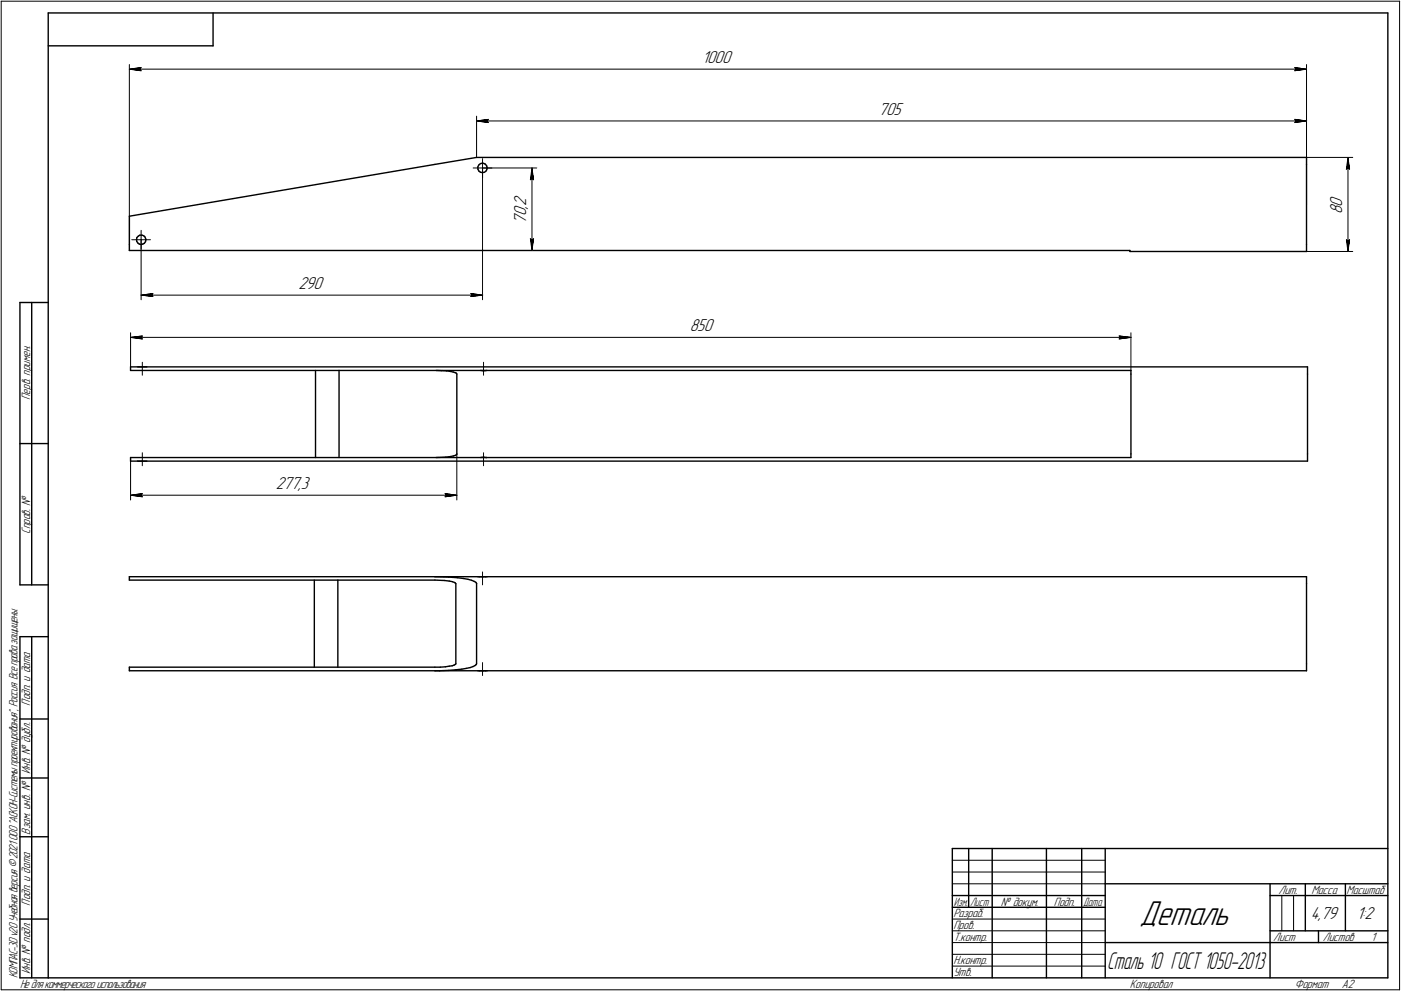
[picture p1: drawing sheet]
<svg xmlns="http://www.w3.org/2000/svg" width="595mm" height="421mm" viewBox="0 0 595 421" stroke-linecap="round" stroke-linejoin="round" font-family="sans-serif">
<g fill="none" stroke="#000" stroke-width=".59">
<path d="M20.5 5.5v410zM20.5 5.5h569zM20.5 19.5h70zM90.5 5.5v14zM589.5 5.5v410zM184.7 69.8l17.7-2.9zM202.4 66.9h352.6zM202.9 71l.1 .9zM203 71.9l.4 .7zM203.3 70.3l-.4 .7zM203.4 72.6l.6 .6zM203.6 69.8l.8-.4z"/>
<path d="M203.6 69.8l-.3 .5zM204 73.2l.8 .1zM204.4 69.4l.7-.1zM204.8 73.3l.9-.1zM205.1 69.3l.8 .3zM205.7 73.2l.6-.4zM205.9 69.6l.3 .2zM206.2 69.8l.6 .7zM206.8 72.1l-.5 .7zM206.8 70.5l.1 .8zM206.9 71.4l-.1 .7zM206.9 71.3h.1"/>
<path d="M555 69.8v34.1zM555 66.9v2.9zM54.9 91.9v12zM54.9 91.9l129.8-22.1zM59.4 99.9h.9zM60.3 99.9l.7 .3zM54.9 103.9v2.5zM54.9 106.4h425.1zM58 101.7l.1 .8zM58.1 102.5l.4 .7zM58.2 100.9l-.2 .8zM58.2 100.9l.6-.6z"/>
<path d="M58.5 103.2l.7 .5zM58.8 100.3l.6-.4zM59.2 103.7l.7 .2zM59.9 103.9l.7-.2zM60.6 103.7l.7-.3zM61 100.2l.6 .6zM61.6 100.8l.3 .7zM61.8 102.7l-.5 .7zM61.9 101.5l.1 .4zM62 101.9l-.2 .8zM480 106.8h75zM480 106.4v.4z"/>
<path d="M555 103.9v2.9zM8.5 128.5v120zM8.5 128.5h12zM13.5 128.5v120zM55.5 155.9h5zM55.5 155.9v1.5zM55.5 157.4h424.9zM58.4 155.9h4zM60.5 155.9h494.9zM134 157.4v37zM144 157.4v37zM185.3 157.4l2.2 .1z"/>
<path d="M187.5 157.5l2.2 .1zM189.7 157.6l1.6 .2zM191.3 157.8l1.2 .3zM192.5 158.1l.9 .2zM193.4 158.3l.5 .3zM193.9 158.6l.2 .3zM194.1 158.9v34zM204.1 157.4l1 .1zM205.1 157.5h.9zM206 157.5l.8-.1zM480.4 158.9v34zM480.4 157.4v1.5z"/>
<path d="M555.4 155.9v3zM555.4 158.9v34zM8.5 188.5h12zM55.5 194.4h424.9zM55.5 194.4v1.5zM55.5 195.9h5zM58.4 195.9h4zM60.5 195.9h494.9zM185.3 194.4l4-.2zM189.3 194.2l2-.2zM191.3 194l1.3-.3zM192.6 193.7l.9-.2z"/>
<path d="M193.5 193.5l.5-.4zM194.1 192.9l-.1 .2zM204.1 194.4l.7-.1zM204.8 194.3h.9zM205.7 194.3l1 .1zM206.7 194.4h.1M480.4 192.9v1.5zM555.4 192.9v3zM8.5 248.5h12zM54.9 245v1.5zM54.9 245h129.8zM54.9 246.5h129.8z"/>
<path d="M133.5 246.5v37zM143.5 246.5v37zM184.7 245h18.9zM184.7 246.5l4.1 .1zM184.7 245l5.9 .2zM188.8 246.6l2 .3zM190.6 245.2l3.6 .2zM190.8 246.9l1.4 .2zM192.2 247.1l.8 .4zM193 247.5l.5 .2zM193.5 247.7l.1 .3zM193.6 248v34z"/>
<path d="M194.2 245.4l2.6 .4zM196.8 245.8l2 .3zM198.8 246.1l1.5 .4zM200.3 246.5l1 .5zM201.3 247l.8 .4zM202.1 247.4l.3 .4zM202.4 248v34zM202.4 247.8h.1M202.9 245h4zM203.6 245h.8zM204.4 245h.9zM205.3 245h.9z"/>
<path d="M206.2 245h348.8zM555 248v34zM555 245v3zM8.5 270.5v145zM8.5 270.5h12zM13.5 270.5v145zM54.9 283.5h129.8zM54.9 283.5v1.5zM54.9 285h129.8zM184.7 285h18.9zM184.7 285h2zM184.7 283.5h2.3z"/>
<path d="M186.7 285l4-.2zM187 283.5l2.2-.2zM189.2 283.3l1.6-.3zM190.7 284.8l3-.2zM190.8 283l1.3-.1zM192.1 282.9l.9-.4zM193 282.5l.5-.2zM193.6 282l-.1 .3zM193.7 284.6l2.5-.3zM196.2 284.3l1.9-.3zM198.1 284l1.6-.4zM199.7 283.6l1.2-.4z"/>
<path d="M200.9 283.2l.9-.4zM201.8 282.8l.5-.4zM202.4 282l-.1 .4zM202.9 285h4zM203.6 285h.8zM204.4 285h.9zM205.3 285h.9zM206.2 285h348.8zM555 282v3zM8.5 305.5h12zM8.5 330.5h12zM8.5 355.5h12z"/>
<path d="M404.5 360.5h185zM404.5 360.5v55zM411.5 360.5v25zM421.5 360.5v55zM444.5 360.5v55zM459.5 360.5v55zM469.5 360.5v55zM469.5 375.5h120zM539.5 375.5v40zM554.5 375.5v20zM571.5 375.5v20zM8.5 390.5h12z"/>
<path d="M404.5 380.5h65zM404.5 385.5h65zM539.5 380.5h15zM539.5 395.5h50zM554.5 380.5h35zM560.1 395.5v5zM8.5 415.5h12zM20.5 415.5h569zM469.5 400.5h70zM539.5 400.5h50z"/>
</g>
<g fill="none" stroke="#000" stroke-width=".42">
<path d="M.5 .5v420zM.5 .5h594zM594.5 .5v420zM54.9 27.4v64.5zM54.9 29.4l5-.7zM54.9 29.4l5 .7zM54.9 29.4h500.1zM59.4 29.4l.5 .7zM59.9 28.7l-.5 .7zM550 30.1l5-.7zM550 28.7l.4 .7zM550 28.7l5 .7z"/>
<path d="M550.4 29.4l-.4 .7zM555 27.4v59.5zM202.4 49.4v17.5zM202.4 51.4l5-.7zM202.4 51.4l5 .7zM202.4 51.4h352.6zM206.9 51.4l.5 .7zM207.4 50.7l-.5 .7zM550 52.1l5-.7zM550 50.7l.4 .7zM550 50.7l5 .7zM550.4 51.4l-.4 .7z"/>
<path d="M555 49.4v17.5zM201 71.4h4zM205 67.4v4zM205 71.4v4zM205 71.4h4zM205 71.4v55.9zM205 71.4h23zM225.3 76.4l.7-.5zM226 71.4l.7 5zM226 75.9l.7 .5zM226 71.4l-.7 5zM226 71.4v35z"/>
<path d="M555 66.9h19.6zM571.9 71.9l.7-.5zM572.6 66.9l.7 5zM572.6 71.4l.7 .5zM572.6 66.9l-.7 5zM572.6 66.9v39.9zM59.9 97.9v4zM56 101.9h3.9zM59.9 101.9v3.9zM59.9 101.9h4zM59.9 101.9v25.4zM205 106.4h23z"/>
<path d="M225.3 101.4l.7 5zM225.3 101.4l.7 .5zM226 101.9l.7-.5zM226.7 101.4l-.7 5zM555 106.8h19.6zM571.9 101.9l.7 4.9zM571.9 101.9l.7 .5zM572.6 102.4l.7-.5zM573.3 101.9l-.7 4.9zM59.9 125.4l5-.7zM59.9 125.4l5 .6zM59.9 125.4h145.1z"/>
<path d="M64.4 125.4l.5 .6zM64.9 124.7l-.5 .7zM200 126l5-.6zM200 124.7l.5 .7zM200 124.7l5 .7zM200.5 125.4l-.5 .6zM55.5 141.4v14.5zM55.5 143.3l5-.6zM55.5 143.3l5 .7zM55.5 143.3h424.9zM59.9 143.3l.6 .7zM60.5 153.9v5.5z"/>
<path d="M60.5 142.7l-.6 .6zM205.4 153.9v5.5zM475.4 144l5-.7zM475.4 142.7l.5 .6zM475.4 142.7l5 .6zM475.9 143.3l-.5 .7zM480.4 141.4v16zM55.5 194.4v18zM60.5 192.4v5.5zM194.1 192.9v19.5zM205.4 192.4v5.5zM55.5 210.4l5-.7z"/>
<path d="M55.5 210.4l5 .7zM55.5 210.4h138.6zM59.9 210.4l.6 .7zM60.5 209.7l-.6 .7zM189.1 211.1l5-.7zM189.1 209.7l.5 .7zM189.1 209.7l5 .7zM189.6 210.4l-.5 .7zM205 243v5.5zM205 281.5v5.5zM404.5 370.5h65zM404.5 375.5h65z"/>
<path d="M404.5 365.5h65zM404.5 390.5h65zM404.5 395.5h65zM544.5 380.5v15zM549.5 380.5v15zM404.5 400.5h65zM404.5 405.5h65zM404.5 410.5h65zM.5 420.5h594z"/>
</g>
<g fill="#fff" stroke="#fff" stroke-width=".42">
<path d="M298.2 21.3h13.5zM298.2 21.3h13.5zM298.2 21.4h13.5zM298.2 21.5h13.5zM298.2 21.6h13.5zM298.2 21.7h13.5zM298.2 21.8h13.5zM298.2 21.8h13.5zM298.2 21.9h13.5zM298.2 22h13.5zM298.2 22.1h13.5zM298.2 22.2h13.5zM298.2 22.3h13.5zM298.2 22.4h13.5zM298.2 22.4h13.5zM298.2 22.5h13.5zM298.2 22.6h13.5zM298.2 22.7h13.5zM298.2 22.8h13.5zM298.2 22.9h13.5zM298.2 22.9h13.5zM298.2 23h13.5zM298.2 23.1h13.5zM298.2 23.2h13.5zM298.2 23.3h13.5zM298.2 23.4h13.5zM298.2 23.5h13.5zM298.2 23.5h13.5zM298.2 23.6h13.5zM298.2 23.7h13.5zM298.2 23.8h13.5zM298.2 23.9h13.5zM298.2 24h13.5zM298.2 24h13.5zM298.2 24.1h13.5zM298.2 24.2h13.5zM298.2 24.3h13.5zM298.2 24.4h13.5zM298.2 24.5h13.5zM298.2 24.6h13.5zM298.2 24.6h13.5zM298.2 24.7h13.5zM298.2 24.8h13.5zM298.2 24.9h13.5zM298.2 25h13.5zM298.2 25.1h13.5zM298.2 25.1h13.5zM298.2 25.2h13.5zM298.2 25.3h13.5zM298.2 25.4h13.5zM298.2 25.5h13.5zM298.2 25.6h13.5zM298.2 25.7h13.5zM298.2 25.7h13.5zM298.2 25.8h13.5zM298.2 25.9h13.5zM298.2 26h13.5zM298.2 26.1h13.5zM298.2 26.2h13.5zM298.2 26.2h13.5zM298.2 26.3h13.5zM298.2 26.4h13.5zM298.2 26.5h13.5zM298.2 26.6h13.5zM298.2 26.7h13.5zM298.2 26.8h13.5zM298.2 26.8h13.5zM298.2 26.9h13.5zM298.2 27h13.5zM298.2 27.1h13.5zM298.2 27.2h13.5zM298.2 27.3h13.5zM298.2 27.3h13.5zM298.2 27.4h13.5zM298.2 27.5h13.5zM298.2 27.6h13.5zM298.2 27.7h13.5zM298.2 27.8h13.5zM298.2 27.9h13.5zM298.2 27.9h13.5zM298.2 28h13.5zM298.2 28.1h13.5zM298.2 28.2h13.5zM298.2 28.3h13.5z"/>
<path d="M59.8 28.3h.7zM59 28.4h1.5zM58.3 28.4h2.2zM57.5 28.5h3zM56.7 28.6h3.8zM56.6 28.7h3.9zM56.4 28.8h4.1zM56.1 28.9h4.4zM56 29h4.5zM55.8 29h4.7zM55.5 29.1h5zM55.4 29.2h5.1zM55.2 29.3h5.3zM54.9 29.4h5.6zM55.2 29.5h5.3zM55.4 29.5h5.1zM55.5 29.6h5zM55.8 29.7h4.7zM56 29.8h4.5zM56.1 29.9h4.4zM56.4 30h4.1zM56.6 30.1h3.9zM56.7 30.1h3.8zM57.4 30.2h3.1zM58 30.3h2.5zM58.6 30.4h1.9zM59.3 30.5h1.2zM59.9 30.6h.6z"/>
<path d="M549.5 28.3h.7zM549.5 28.4h1.5zM549.5 28.4h2.3zM549.5 28.5h3zM549.5 28.6h3.7zM549.5 28.7h4zM549.5 28.8h4.1zM549.5 28.9h4.3zM549.5 29h4.6zM549.5 29h4.7zM549.5 29.1h4.9zM549.5 29.2h5.2zM549.5 29.3h5.3zM549.5 29.4h5.5zM549.5 29.5h5.3zM549.5 29.5h5.2zM549.5 29.6h4.9zM549.5 29.7h4.7zM549.5 29.8h4.6zM549.5 29.9h4.3zM549.5 30h4.1zM549.5 30.1h4zM549.5 30.1h3.7zM549.5 30.2h3.1zM549.5 30.3h2.5zM549.5 30.4h1.8zM549.5 30.5h1.3zM549.5 30.6h.7z"/>
<path d="M373.2 43.3h11zM373.2 43.3h11zM373.2 43.4h11zM373.2 43.5h11zM373.2 43.6h11zM373.2 43.7h11zM373.2 43.8h11zM373.2 43.9h11zM373.2 43.9h11zM373.2 44h11zM373.2 44.1h11zM373.2 44.2h11zM373.2 44.3h11zM373.2 44.4h11zM373.2 44.4h11zM373.2 44.5h11zM373.2 44.6h11zM373.2 44.7h11zM373.2 44.8h11zM373.2 44.9h11zM373.2 45h11zM373.2 45h11zM373.2 45.1h11zM373.2 45.2h11zM373.2 45.3h11zM373.2 45.4h11zM373.2 45.5h11zM373.2 45.6h11zM373.2 45.6h11zM373.2 45.7h11zM373.2 45.8h11zM373.2 45.9h11zM373.2 46h11zM373.2 46.1h11zM373.2 46.1h11zM373.2 46.2h11zM373.2 46.3h11zM373.2 46.4h11zM373.2 46.5h11zM373.2 46.6h11zM373.2 46.7h11zM373.2 46.7h11zM373.2 46.8h11zM373.2 46.9h11zM373.2 47h11zM373.2 47.1h11zM373.2 47.2h11zM373.2 47.2h11zM373.2 47.3h11zM373.2 47.4h11zM373.2 47.5h11zM373.2 47.6h11zM373.2 47.7h11zM373.2 47.8h11zM373.2 47.8h11zM373.2 47.9h11zM373.2 48h11zM373.2 48.1h11zM373.2 48.2h11zM373.2 48.3h11zM373.2 48.3h11zM373.2 48.4h11zM373.2 48.5h11zM373.2 48.6h11zM373.2 48.7h11zM373.2 48.8h11zM373.2 48.9h11zM373.2 48.9h11zM373.2 49h11zM373.2 49.1h11zM373.2 49.2h11zM373.2 49.3h11zM373.2 49.4h11zM373.2 49.4h11zM373.2 49.5h11zM373.2 49.6h11zM373.2 49.7h11zM373.2 49.8h11zM373.2 49.9h11zM373.2 50h11zM373.2 50h11zM373.2 50.1h11zM373.2 50.2h11zM373.2 50.3h11z"/>
<path d="M207.3 50.2h.6zM206.8 50.3h1.1zM206.1 50.4h1.8zM205.5 50.5h2.4zM204.9 50.5h3zM204.2 50.6h3.7zM204 50.7h3.9zM203.9 50.8h4zM203.6 50.9h4.3zM203.5 51h4.4zM203.3 51.1h4.6zM203 51.1h4.9zM202.9 51.2h5zM202.7 51.3h5.2zM202.4 51.4h5.5zM202.7 51.5h5.2zM202.9 51.6h5zM203 51.6h4.9zM203.3 51.7h4.6zM203.5 51.8h4.4zM203.6 51.9h4.3zM203.9 52h4zM204 52.1h3.9zM204.2 52.2h3.7zM205 52.2h2.9zM205.7 52.3h2.2zM206.5 52.4h1.4zM207.3 52.5h.6z"/>
<path d="M549.5 50.2h.7zM549.5 50.3h1.3zM549.5 50.4h1.8zM549.5 50.5h2.5zM549.5 50.5h3.1zM549.5 50.6h3.7zM549.5 50.7h4zM549.5 50.8h4.1zM549.5 50.9h4.3zM549.5 51h4.6zM549.5 51.1h4.7zM549.5 51.1h4.9zM549.5 51.2h5.2zM549.5 51.3h5.3zM549.5 51.4h5.5zM549.5 51.5h5.3zM549.5 51.6h5.2zM549.5 51.6h4.9zM549.5 51.7h4.7zM549.5 51.8h4.6zM549.5 51.9h4.3zM549.5 52h4.1zM549.5 52.1h4zM549.5 52.2h3.7zM549.5 52.2h3zM549.5 52.3h2.3zM549.5 52.4h1.5zM549.5 52.5h.7z"/>
<path d="M126.7 117.3h11.4zM126.7 117.3h11.4zM126.7 117.4h11.4zM126.7 117.5h11.4zM126.7 117.6h11.4zM126.7 117.7h11.4zM126.7 117.8h11.4zM126.7 117.9h11.4zM126.7 117.9h11.4zM126.7 118h11.4zM126.7 118.1h11.4zM126.7 118.2h11.4zM126.7 118.3h11.4zM126.7 118.4h11.4zM126.7 118.4h11.4zM126.7 118.5h11.4zM126.7 118.6h11.4zM126.7 118.7h11.4zM126.7 118.8h11.4zM126.7 118.9h11.4zM126.7 119h11.4zM126.7 119h11.4zM126.7 119.1h11.4zM126.7 119.2h11.4zM126.7 119.3h11.4zM126.7 119.4h11.4zM126.7 119.5h11.4zM126.7 119.5h11.4zM126.7 119.6h11.4zM126.7 119.7h11.4zM126.7 119.8h11.4zM126.7 119.9h11.4zM126.7 120h11.4zM126.7 120.1h11.4zM126.7 120.1h11.4zM126.7 120.2h11.4zM126.7 120.3h11.4zM126.7 120.4h11.4zM126.7 120.5h11.4zM126.7 120.6h11.4zM126.7 120.6h11.4zM126.7 120.7h11.4zM126.7 120.8h11.4zM126.7 120.9h11.4zM126.7 121h11.4zM126.7 121.1h11.4zM126.7 121.2h11.4zM126.7 121.2h11.4zM126.7 121.3h11.4zM126.7 121.4h11.4zM126.7 121.5h11.4zM126.7 121.6h11.4zM126.7 121.7h11.4zM126.7 121.8h11.4zM126.7 121.8h11.4zM126.7 121.9h11.4zM126.7 122h11.4zM126.7 122.1h11.4zM126.7 122.2h11.4zM126.7 122.3h11.4zM126.7 122.3h11.4zM126.7 122.4h11.4zM126.7 122.5h11.4zM126.7 122.6h11.4zM126.7 122.7h11.4zM126.7 122.8h11.4zM126.7 122.9h11.4zM126.7 122.9h11.4zM126.7 123h11.4zM126.7 123.1h11.4zM126.7 123.2h11.4zM126.7 123.3h11.4zM126.7 123.4h11.4zM126.7 123.4h11.4zM126.7 123.5h11.4zM126.7 123.6h11.4zM126.7 123.7h11.4zM126.7 123.8h11.4zM126.7 123.9h11.4zM126.7 124h11.4zM126.7 124h11.4zM126.7 124.1h11.4zM126.7 124.2h11.4zM126.7 124.3h11.4z"/>
<path d="M199.5 124.2h.7zM199.5 124.3h1.2zM199.5 124.4h1.8zM199.5 124.5h2.5zM199.5 124.5h3.1zM199.5 124.6h3.7zM199.5 124.7h4zM199.5 124.8h4.1zM199.5 124.9h4.3zM199.5 125h4.5zM199.5 125.1h4.7zM199.5 125.1h4.9zM199.5 125.2h5.1zM199.5 125.3h5.3zM199.5 125.4h5.5zM199.5 125.5h5.3zM199.5 125.6h5.1zM199.5 125.6h4.9zM199.5 125.7h4.6zM199.5 125.8h4.4zM199.5 125.9h4.2zM199.5 126h4zM199.5 126.1h3.7zM199.5 126.2h3.1zM199.5 126.2h2.5zM199.5 126.3h1.8zM199.5 126.4h1.2zM199.5 126.5h.7z"/>
<path d="M64.9 124.2h.5zM64.3 124.3h1.1zM63.6 124.4h1.8zM63 124.5h2.4zM62.4 124.5h3zM61.7 124.6h3.7zM61.6 124.7h3.8zM61.4 124.8h4zM61.1 124.9h4.3zM61 125h4.4zM60.8 125.1h4.6zM60.5 125.1h4.9zM60.4 125.2h5zM60.2 125.3h5.2zM59.9 125.4h5.5zM60.2 125.5h5.2zM60.5 125.6h4.9zM60.6 125.6h4.8zM60.9 125.7h4.5zM61.1 125.8h4.3zM61.3 125.9h4.1zM61.6 126h3.8zM61.7 126.1h3.7zM62.4 126.2h3zM63 126.2h2.4zM63.6 126.3h1.8zM64.3 126.4h1.1zM64.9 126.5h.5z"/>
<path d="M217.8 82.7h7.2zM217.8 82.8h7.2zM217.8 82.9h7.2zM217.8 83h7.2zM217.8 83.1h7.2zM217.8 83.1h7.2zM217.8 83.2h7.2zM217.8 83.3h7.2zM217.8 83.4h7.2zM217.8 83.5h7.2zM217.8 83.6h7.2zM217.8 83.7h7.2zM217.8 83.7h7.2zM217.8 83.8h7.2zM217.8 83.9h7.2zM217.8 84h7.2zM217.8 84.1h7.2zM217.8 84.2h7.2zM217.8 84.2h7.2zM217.8 84.3h7.2zM217.8 84.4h7.2zM217.8 84.5h7.2zM217.8 84.6h7.2zM217.8 84.7h7.2zM217.8 84.8h7.2zM217.8 84.8h7.2zM217.8 84.9h7.2zM217.8 85h7.2zM217.8 85.1h7.2zM217.8 85.2h7.2zM217.8 85.3h7.2zM217.8 85.3h7.2zM217.8 85.4h7.2zM217.8 85.5h7.2zM217.8 85.6h7.2zM217.8 85.7h7.2zM217.8 85.8h7.2zM217.8 85.9h7.2zM217.8 85.9h7.2zM217.8 86h7.2zM217.8 86.1h7.2zM217.8 86.2h7.2zM217.8 86.3h7.2zM217.8 86.4h7.2zM217.8 86.4h7.2zM217.8 86.5h7.2zM217.8 86.6h7.2zM217.8 86.7h7.2zM217.8 86.8h7.2zM217.8 86.9h7.2zM217.8 87h7.2zM217.8 87h7.2zM217.8 87.1h7.2zM217.8 87.2h7.2zM217.8 87.3h7.2zM217.8 87.4h7.2zM217.8 87.5h7.2zM217.8 87.5h7.2zM217.8 87.6h7.2zM217.8 87.7h7.2zM217.8 87.8h7.2zM217.8 87.9h7.2zM217.8 88h7.2zM217.8 88.1h7.2zM217.8 88.1h7.2zM217.8 88.2h7.2zM217.8 88.3h7.2zM217.8 88.4h7.2zM217.8 88.5h7.2zM217.8 88.6h7.2zM217.8 88.6h7.2zM217.8 88.7h7.2zM217.8 88.8h7.2zM217.8 88.9h7.2zM217.8 89h7.2zM217.8 89.1h7.2zM217.8 89.2h7.2zM217.8 89.2h7.2zM217.8 89.3h7.2zM217.8 89.4h7.2zM217.8 89.5h7.2zM217.8 89.6h7.2zM217.8 89.7h7.2zM217.8 89.7h7.2zM217.8 89.8h7.2zM217.8 89.9h7.2zM217.8 90h7.2zM217.8 90.1h7.2zM217.8 90.2h7.2zM217.8 90.3h7.2zM217.8 90.3h7.2zM217.8 90.4h7.2zM217.8 90.5h7.2zM217.8 90.6h7.2zM217.8 90.7h7.2zM217.8 90.8h7.2zM217.8 90.8h7.2zM217.8 90.9h7.2zM217.8 91h7.2zM217.8 91.1h7.2zM217.8 91.2h7.2zM217.8 91.3h7.2zM217.8 91.4h7.2zM217.8 91.4h7.2zM217.8 91.5h7.2zM217.8 91.6h7.2zM217.8 91.7h7.2zM217.8 91.8h7.2zM217.8 91.9h7.2zM217.8 91.9h7.2zM217.8 92h7.2zM217.8 92.1h7.2zM217.8 92.2h7.2zM217.8 92.3h7.2zM217.8 92.4h7.2zM217.8 92.5h7.2zM217.8 92.5h7.2zM217.8 92.6h7.2zM217.8 92.7h7.2zM217.8 92.8h7.2zM217.8 92.9h7.2zM217.8 93h7.2zM217.8 93h7.2zM217.8 93.1h7.2zM217.8 93.2h7.2zM217.8 93.3h7.2zM217.8 93.4h7.2zM217.8 93.5h7.2zM217.8 93.6h7.2zM217.8 93.6h7.2zM217.8 93.7h7.2zM217.8 93.8h7.2zM217.8 93.9h7.2zM217.8 94h7.2zM217.8 94.1h7.2zM217.8 94.1h7.2zM217.8 94.2h7.2zM217.8 94.3h7.2zM217.8 94.4h7.2zM217.8 94.5h7.2zM217.8 94.6h7.2zM217.8 94.7h7.2zM217.8 94.7h7.2zM217.8 94.8h7.2zM217.8 94.9h7.2zM217.8 95h7.2z"/>
<path d="M225.9 71.6h.2zM225.9 71.7h.2zM225.8 71.8h.4zM225.8 71.9h.4zM225.7 72h.5zM225.7 72.1h.6zM225.7 72.1h.6zM225.6 72.2h.8zM225.6 72.3h.8zM225.6 72.4h.9zM225.6 72.5h.9zM225.5 72.6h1zM225.5 72.6h1.1zM225.5 72.7h1.1zM225.4 72.8h1.3zM225.4 72.9h1.3zM225.3 73h1.4zM225.3 73.1h1.4zM225.2 73.2h1.5zM225.2 73.2h1.6zM225.2 73.3h1.6zM225.2 73.4h1.6zM225.2 73.5h1.6zM225.2 73.6h1.6zM225.2 73.7h1.6zM225.2 73.7h1.6zM225.2 73.8h1.7zM225.1 73.9h1.8zM225.1 74h1.8zM225.1 74.1h1.8zM225.1 74.2h1.8zM225.1 74.3h1.8zM225.1 74.3h1.8zM225.1 74.4h1.9zM225.1 74.5h1.9zM225.1 74.6h1.9zM225 74.7h2zM225 74.8h2zM225 74.8h2zM225 74.9h2zM225 75h2zM225 75.1h2.1zM225 75.2h2.1zM225 75.3h2.1zM225 75.4h2.1zM225 75.4h2.1zM225 75.5h2.1zM225 75.6h2.1zM225 75.7h2.2zM225 75.8h2.2zM225 75.9h2.2zM225 75.9h2.2zM225 76h2.2zM225 76.1h2.2zM224.9 76.2h2.3zM224.9 76.3h2.3zM224.9 76.4h2.3zM224.9 76.5h2.3zM224.9 76.5h2.3zM224.9 76.6h2.3zM224.9 76.7h2.3zM224.9 76.8h2.3z"/>
<path d="M224.8 101h2.4zM224.9 101.1h2.3zM224.9 101.2h2.3zM224.9 101.3h2.3zM224.9 101.3h2.3zM224.9 101.4h2.3zM224.9 101.5h2.3zM224.9 101.6h2.3zM224.9 101.7h2.3zM225 101.8h2.2zM225 101.9h2.2zM225 101.9h2.2zM225 102h2.2zM225 102.1h2.2zM225 102.2h2.2zM225 102.3h2.1zM225 102.4h2.1zM225 102.4h2.1zM225 102.5h2.1zM225 102.6h2.1zM225 102.7h2.1zM225 102.8h2.1zM225 102.9h2zM225 103h2zM225 103h2zM225 103.1h2zM225.1 103.2h1.9zM225.1 103.3h1.9zM225.1 103.4h1.9zM225.1 103.5h1.8zM225.1 103.5h1.8zM225.1 103.6h1.8zM225.1 103.7h1.8zM225.1 103.8h1.8zM225.1 103.9h1.8zM225.2 104h1.7zM225.2 104.1h1.6zM225.2 104.1h1.6zM225.2 104.2h1.6zM225.2 104.3h1.6zM225.2 104.4h1.6zM225.2 104.5h1.6zM225.2 104.6h1.6zM225.2 104.6h1.5zM225.3 104.7h1.4zM225.3 104.8h1.4zM225.4 104.9h1.3zM225.4 105h1.3zM225.5 105.1h1.1zM225.5 105.2h1.1zM225.5 105.2h1zM225.6 105.3h.9zM225.6 105.4h.9zM225.6 105.5h.8zM225.6 105.6h.8zM225.7 105.7h.6zM225.7 105.7h.6zM225.7 105.8h.5zM225.8 105.9h.4zM225.8 106h.4zM225.9 106.1h.2zM225.9 106.2h.2z"/>
<path d="M564.5 82.8h7.1zM564.5 82.9h7.1zM564.5 83h7.1zM564.5 83.1h7.1zM564.5 83.1h7.1zM564.5 83.2h7.1zM564.5 83.3h7.1zM564.5 83.4h7.1zM564.5 83.5h7.1zM564.5 83.6h7.1zM564.5 83.7h7.1zM564.5 83.7h7.1zM564.5 83.8h7.1zM564.5 83.9h7.1zM564.5 84h7.1zM564.5 84.1h7.1zM564.5 84.2h7.1zM564.5 84.2h7.1zM564.5 84.3h7.1zM564.5 84.4h7.1zM564.5 84.5h7.1zM564.5 84.6h7.1zM564.5 84.7h7.1zM564.5 84.8h7.1zM564.5 84.8h7.1zM564.5 84.9h7.1zM564.5 85h7.1zM564.5 85.1h7.1zM564.5 85.2h7.1zM564.5 85.3h7.1zM564.5 85.3h7.1zM564.5 85.4h7.1zM564.5 85.5h7.1zM564.5 85.6h7.1zM564.5 85.7h7.1zM564.5 85.8h7.1zM564.5 85.9h7.1zM564.5 85.9h7.1zM564.5 86h7.1zM564.5 86.1h7.1zM564.5 86.2h7.1zM564.5 86.3h7.1zM564.5 86.4h7.1zM564.5 86.4h7.1zM564.5 86.5h7.1zM564.5 86.6h7.1zM564.5 86.7h7.1zM564.5 86.8h7.1zM564.5 86.9h7.1zM564.5 87h7.1zM564.5 87h7.1zM564.5 87.1h7.1zM564.5 87.2h7.1zM564.5 87.3h7.1zM564.5 87.4h7.1zM564.5 87.5h7.1zM564.5 87.5h7.1zM564.5 87.6h7.1zM564.5 87.7h7.1zM564.5 87.8h7.1zM564.5 87.9h7.1zM564.5 88h7.1zM564.5 88.1h7.1zM564.5 88.1h7.1zM564.5 88.2h7.1zM564.5 88.3h7.1zM564.5 88.4h7.1zM564.5 88.5h7.1zM564.5 88.6h7.1zM564.5 88.6h7.1zM564.5 88.7h7.1zM564.5 88.8h7.1zM564.5 88.9h7.1zM564.5 89h7.1zM564.5 89.1h7.1zM564.5 89.2h7.1zM564.5 89.2h7.1zM564.5 89.3h7.1zM564.5 89.4h7.1zM564.5 89.5h7.1zM564.5 89.6h7.1zM564.5 89.7h7.1zM564.5 89.7h7.1zM564.5 89.8h7.1zM564.5 89.9h7.1zM564.5 90h7.1zM564.5 90.1h7.1zM564.5 90.2h7.1zM564.5 90.3h7.1zM564.5 90.3h7.1zM564.5 90.4h7.1zM564.5 90.5h7.1zM564.5 90.6h7.1zM564.5 90.7h7.1zM564.5 90.8h7.1zM564.5 90.8h7.1z"/>
<path d="M572.5 67.1h.3zM572.5 67.2h.3zM572.4 67.3h.5zM572.4 67.4h.5zM572.3 67.5h.6zM572.3 67.6h.6zM572.3 67.6h.6zM572.3 67.7h.7zM572.3 67.8h.7zM572.2 67.9h.9zM572.2 68h.9zM572.1 68.1h1zM572.1 68.2h1.1zM572.1 68.2h1.1zM572 68.3h1.3zM572 68.4h1.3zM571.9 68.5h1.5zM571.9 68.6h1.5zM571.8 68.7h1.6zM571.8 68.7h1.6zM571.8 68.8h1.6zM571.8 68.9h1.6zM571.8 69h1.6zM571.8 69.1h1.6zM571.8 69.2h1.6zM571.8 69.3h1.6zM571.8 69.3h1.7zM571.8 69.4h1.7zM571.8 69.5h1.7zM571.8 69.6h1.7zM571.8 69.7h1.7zM571.8 69.8h1.7zM571.8 69.8h1.7zM571.8 69.9h1.8zM571.8 70h1.8zM571.8 70.1h1.8zM571.7 70.2h1.9zM571.7 70.3h1.9zM571.7 70.4h1.9zM571.7 70.4h1.9zM571.7 70.5h1.9zM571.7 70.6h2zM571.7 70.7h2zM571.7 70.8h2zM571.7 70.9h2zM571.6 71h2.1zM571.6 71h2.1zM571.6 71.1h2.1zM571.6 71.2h2.2zM571.6 71.3h2.2zM571.6 71.4h2.2zM571.6 71.5h2.2zM571.6 71.5h2.2zM571.6 71.6h2.2zM571.5 71.7h2.3zM571.5 71.8h2.4zM571.5 71.9h2.4zM571.5 72h2.4zM571.5 72.1h2.4zM571.5 72.1h2.4zM571.5 72.2h2.4zM571.5 72.3h2.4z"/>
<path d="M571.4 101.3h2.5zM571.5 101.4h2.4zM571.5 101.5h2.4zM571.5 101.6h2.4zM571.5 101.7h2.4zM571.5 101.8h2.4zM571.5 101.9h2.4zM571.5 101.9h2.4zM571.5 102h2.3zM571.6 102.1h2.2zM571.6 102.2h2.2zM571.6 102.3h2.2zM571.6 102.4h2.2zM571.6 102.4h2.2zM571.6 102.5h2.2zM571.6 102.6h2.1zM571.6 102.7h2.1zM571.6 102.8h2.1zM571.7 102.9h2zM571.7 103h2zM571.7 103h2zM571.7 103.1h2zM571.7 103.2h1.9zM571.7 103.3h1.9zM571.7 103.4h1.9zM571.7 103.5h1.9zM571.7 103.5h1.9zM571.8 103.6h1.8zM571.8 103.7h1.8zM571.8 103.8h1.8zM571.8 103.9h1.7zM571.8 104h1.7zM571.8 104.1h1.7zM571.8 104.1h1.7zM571.8 104.2h1.7zM571.8 104.3h1.7zM571.8 104.4h1.7zM571.8 104.5h1.6zM571.8 104.6h1.6zM571.8 104.6h1.6zM571.8 104.7h1.6zM571.8 104.8h1.6zM571.8 104.9h1.6zM571.8 105h1.6zM571.8 105.1h1.6zM571.9 105.2h1.5zM571.9 105.2h1.5zM572 105.3h1.3zM572 105.4h1.3zM572.1 105.5h1.1zM572.1 105.6h1.1zM572.1 105.7h1zM572.2 105.7h.9zM572.2 105.8h.9zM572.3 105.9h.7zM572.3 106h.7zM572.3 106.1h.6zM572.3 106.2h.6zM572.3 106.3h.6zM572.4 106.3h.5zM572.4 106.4h.5zM572.5 106.5h.3zM572.5 106.6h.3z"/>
<path d="M292.9 135.2h11zM292.9 135.3h11zM292.9 135.4h11zM292.9 135.5h11zM292.9 135.6h11zM292.9 135.6h11zM292.9 135.7h11zM292.9 135.8h11zM292.9 135.9h11zM292.9 136h11zM292.9 136.1h11zM292.9 136.1h11zM292.9 136.2h11zM292.9 136.3h11zM292.9 136.4h11zM292.9 136.5h11zM292.9 136.6h11zM292.9 136.7h11zM292.9 136.7h11zM292.9 136.8h11zM292.9 136.9h11zM292.9 137h11zM292.9 137.1h11zM292.9 137.2h11zM292.9 137.2h11zM292.9 137.3h11zM292.9 137.4h11zM292.9 137.5h11zM292.9 137.6h11zM292.9 137.7h11zM292.9 137.8h11zM292.9 137.8h11zM292.9 137.9h11zM292.9 138h11zM292.9 138.1h11zM292.9 138.2h11zM292.9 138.3h11zM292.9 138.3h11zM292.9 138.4h11zM292.9 138.5h11zM292.9 138.6h11zM292.9 138.7h11zM292.9 138.8h11zM292.9 138.9h11zM292.9 138.9h11zM292.9 139h11zM292.9 139.1h11zM292.9 139.2h11zM292.9 139.3h11zM292.9 139.4h11zM292.9 139.4h11zM292.9 139.5h11zM292.9 139.6h11zM292.9 139.7h11zM292.9 139.8h11zM292.9 139.9h11zM292.9 140h11zM292.9 140h11zM292.9 140.1h11zM292.9 140.2h11zM292.9 140.3h11zM292.9 140.4h11zM292.9 140.5h11zM292.9 140.5h11zM292.9 140.6h11zM292.9 140.7h11zM292.9 140.8h11zM292.9 140.9h11zM292.9 141h11zM292.9 141.1h11zM292.9 141.1h11zM292.9 141.2h11zM292.9 141.3h11zM292.9 141.4h11zM292.9 141.5h11zM292.9 141.6h11zM292.9 141.6h11zM292.9 141.7h11zM292.9 141.8h11zM292.9 141.9h11zM292.9 142h11zM292.9 142.1h11zM292.9 142.2h11zM292.9 142.2h11zM292.9 142.3h11z"/>
<path d="M60.4 142.2h.6zM59.8 142.3h1.2zM59.1 142.4h1.9zM58.5 142.5h2.5zM57.9 142.6h3.1zM57.2 142.7h3.8zM57.1 142.7h3.9zM56.8 142.8h4.2zM56.6 142.9h4.4zM56.4 143h4.6zM56.1 143.1h4.9zM56 143.2h5zM55.7 143.3h5.3zM55.5 143.3h5.5zM55.7 143.4h5.3zM55.9 143.5h5.1zM56 143.6h5zM56.3 143.7h4.7zM56.5 143.8h4.5zM56.6 143.8h4.4zM56.9 143.9h4.1zM57.1 144h3.9zM57.2 144.1h3.8zM57.9 144.2h3.1zM58.5 144.3h2.5zM59.1 144.4h1.9zM59.8 144.4h1.2zM60.4 144.5h.6z"/>
<path d="M474.9 142.2h.7zM474.9 142.3h1.3zM474.9 142.4h1.9zM474.9 142.5h2.5zM474.9 142.6h3.1zM474.9 142.7h3.7zM474.9 142.7h4zM474.9 142.8h4.2zM474.9 142.9h4.4zM474.9 143h4.7zM474.9 143.1h4.9zM474.9 143.2h5.1zM474.9 143.3h5.3zM474.9 143.3h5.5zM474.9 143.4h5.3zM474.9 143.5h5.2zM474.9 143.6h4.9zM474.9 143.7h4.7zM474.9 143.8h4.6zM474.9 143.8h4.3zM474.9 143.9h4.1zM474.9 144h4zM474.9 144.1h3.7zM474.9 144.2h3.1zM474.9 144.3h2.5zM474.9 144.4h1.9zM474.9 144.4h1.3zM474.9 144.5h.7z"/>
<path d="M117.2 202.3h15.1zM117.2 202.4h15.1zM117.2 202.4h15.1zM117.2 202.5h15.1zM117.2 202.6h15.1zM117.2 202.7h15.1zM117.2 202.8h15.1zM117.2 202.9h15.1zM117.2 202.9h15.1zM117.2 203h15.1zM117.2 203.1h15.1zM117.2 203.2h15.1zM117.2 203.3h15.1zM117.2 203.4h15.1zM117.2 203.5h15.1zM117.2 203.5h15.1zM117.2 203.6h15.1zM117.2 203.7h15.1zM117.2 203.8h15.1zM117.2 203.9h15.1zM117.2 204h15.1zM117.2 204h15.1zM117.2 204.1h15.1zM117.2 204.2h15.1zM117.2 204.3h15.1zM117.2 204.4h15.1zM117.2 204.5h15.1zM117.2 204.6h15.1zM117.2 204.6h15.1zM117.2 204.7h15.1zM117.2 204.8h15.1zM117.2 204.9h15.1zM117.2 205h15.1zM117.2 205.1h15.1zM117.2 205.1h15.1zM117.2 205.2h15.1zM117.2 205.3h15.1zM117.2 205.4h15.1zM117.2 205.5h15.1zM117.2 205.6h15.1zM117.2 205.7h15.1zM117.2 205.7h15.1zM117.2 205.8h15.1zM117.2 205.9h15.1zM117.2 206h15.1zM117.2 206.1h15.1zM117.2 206.2h15.1zM117.2 206.2h15.1zM117.2 206.3h15.1zM117.2 206.4h15.1zM117.2 206.5h15.1zM117.2 206.6h15.1zM117.2 206.7h15.1zM117.2 206.8h15.1zM117.2 206.8h15.1zM117.2 206.9h15.1zM117.2 207h15.1zM117.2 207.1h15.1zM117.2 207.2h15.1zM117.2 207.3h15.1zM117.2 207.3h15.1zM117.2 207.4h15.1zM117.2 207.5h15.1zM117.2 207.6h15.1zM117.2 207.7h15.1zM117.2 207.8h15.1zM117.2 207.9h15.1zM117.2 207.9h15.1zM117.2 208h15.1zM117.2 208.1h15.1zM117.2 208.2h15.1zM117.2 208.3h15.1zM117.2 208.4h15.1zM117.2 208.4h15.1zM117.2 208.5h15.1zM117.2 208.6h15.1zM117.2 208.7h15.1zM117.2 208.8h15.1zM117.2 208.9h15.1zM117.2 209h15.1zM117.2 209h15.1zM117.2 209.1h15.1zM117.2 209.2h15.1zM117.2 209.3h15.1z"/>
<path d="M188.6 209.2h.6zM188.6 209.3h1.2zM188.6 209.4h1.8zM188.6 209.5h2.5zM188.6 209.5h3.1zM188.6 209.6h3.7zM188.6 209.7h3.9zM188.6 209.8h4.1zM188.6 209.9h4.3zM188.6 210h4.5zM188.6 210.1h4.7zM188.6 210.1h4.9zM188.6 210.2h5.1zM188.6 210.3h5.3zM188.6 210.4h5.5zM188.6 210.5h5.3zM188.6 210.6h5.1zM188.6 210.7h4.9zM188.6 210.7h4.7zM188.6 210.8h4.5zM188.6 210.9h4.3zM188.6 211h4.1zM188.6 211.1h3.9zM188.6 211.2h3.7zM188.6 211.2h3zM188.6 211.3h2.2zM188.6 211.4h1.5zM188.6 211.5h.7z"/>
<path d="M60.4 209.2h.6zM59.8 209.3h1.2zM59.1 209.4h1.9zM58.5 209.5h2.5zM57.9 209.5h3.1zM57.2 209.6h3.8zM57.1 209.7h3.9zM56.9 209.8h4.1zM56.6 209.9h4.4zM56.5 210h4.5zM56.3 210.1h4.7zM56 210.1h5zM55.9 210.2h5.1zM55.7 210.3h5.3zM55.5 210.4h5.5zM55.7 210.5h5.3zM55.9 210.6h5.1zM56 210.7h5zM56.3 210.7h4.7zM56.5 210.8h4.5zM56.6 210.9h4.4zM56.9 211h4.1zM57.1 211.1h3.9zM57.2 211.2h3.8zM58 211.2h3zM58.8 211.3h2.2zM59.5 211.4h1.5zM60.3 211.5h.7z"/>
</g>
<g fill="#000" stroke="#000" stroke-width=".42">
<path d="M54.9 29.4h4.5zM55.6 29.5h3.9zM56.2 29.5h3.4zM56.9 29.6h2.8zM57.5 29.7h2.2zM58.1 29.8h1.7zM58.8 29.9h1.1zM59.4 30h.5z"/>
<path d="M59.4 28.8h.5zM58.8 28.9h1.1zM58.1 29h1.7zM57.5 29h2.2zM56.9 29.1h2.8zM56.2 29.2h3.4zM55.6 29.3h3.9z"/>
<path d="M550.1 28.8h.6zM550.2 28.9h1.1zM550.2 29h1.7zM550.2 29h2.3zM550.3 29.1h2.8zM550.3 29.2h3.5zM550.4 29.3h4z"/>
<path d="M550.4 29.4h4.6zM550.4 29.5h4zM550.3 29.5h3.5zM550.3 29.6h2.8zM550.2 29.7h2.3zM550.2 29.8h1.7zM550.2 29.9h1.1zM550.1 30h.6z"/>
<path d="M202.4 51.4h4.5zM203.1 51.5h3.9zM203.7 51.6h3.4zM204.4 51.6h2.8zM205 51.7h2.2zM205.6 51.8h1.7zM206.2 51.9h1.1zM206.8 52h.6z"/>
<path d="M206.8 50.8h.6zM206.2 50.9h1.1zM205.6 51h1.7zM205 51.1h2.2zM204.4 51.1h2.8zM203.7 51.2h3.4zM203.1 51.3h3.9z"/>
<path d="M550.1 50.8h.6zM550.2 50.9h1.1zM550.2 51h1.7zM550.2 51.1h2.3zM550.3 51.1h2.8zM550.3 51.2h3.5zM550.4 51.3h4z"/>
<path d="M550.4 51.4h4.6zM550.4 51.5h4zM550.3 51.6h3.5zM550.3 51.6h2.8zM550.2 51.7h2.3zM550.2 51.8h1.7zM550.2 51.9h1.1zM550.1 52h.6z"/>
<path d="M225.7 73.3h.3zM225.7 73.4h.3zM225.7 73.5h.3zM225.7 73.6h.3zM225.7 73.7h.3zM225.7 73.7h.3zM225.7 73.8h.3zM225.6 73.9h.4zM225.6 74h.4zM225.6 74.1h.4zM225.6 74.2h.4zM225.6 74.3h.4zM225.6 74.3h.4zM225.6 74.4h.4zM225.6 74.5h.4zM225.6 74.6h.4zM225.6 74.7h.4zM225.6 74.8h.4zM225.6 74.8h.4zM225.6 74.9h.4zM225.6 75h.4zM225.6 75.1h.4zM225.5 75.2h.5zM225.5 75.3h.5zM225.5 75.4h.5zM225.5 75.4h.5zM225.5 75.5h.5zM225.5 75.6h.5zM225.5 75.7h.5zM225.4 75.8h.6zM225.4 75.9h.6zM225.4 75.9h.5zM225.4 76h.4zM225.4 76.1h.2z"/>
<path d="M226 72.6h.2zM226 72.7h.2zM226 72.8h.2zM226 72.9h.2zM226 73h.2zM226 73.1h.2zM226 73.2h.2zM226 73.2h.2zM226 73.3h.3zM226 73.4h.3zM226 73.5h.3zM226 73.6h.3zM226 73.7h.3zM226 73.7h.3zM226 73.8h.3zM226 73.9h.4zM226 74h.4zM226 74.1h.4zM226 74.2h.4zM226 74.3h.4zM226 74.3h.4zM226 74.4h.4zM226 74.5h.5zM226 74.6h.5zM226 74.7h.5zM226 74.8h.5zM226 74.8h.5zM226 74.9h.5zM226 75h.5zM226 75.1h.5zM226 75.2h.6zM226 75.3h.6zM226 75.4h.6zM226 75.4h.6zM226 75.5h.6zM226 75.6h.6zM226 75.7h.6zM226 75.8h.7zM226 75.9h.7zM226.1 75.9h.6zM226.2 76h.5zM226.3 76.1h.4z"/>
<path d="M572.3 68.8h.3zM572.3 68.9h.3zM572.3 69h.3zM572.3 69.1h.3zM572.3 69.2h.3zM572.3 69.3h.3zM572.3 69.3h.3zM572.3 69.4h.3zM572.3 69.5h.3zM572.3 69.6h.3zM572.3 69.7h.3zM572.3 69.8h.3zM572.3 69.8h.3zM572.3 69.9h.3zM572.2 70h.4zM572.2 70.1h.4zM572.2 70.2h.4zM572.2 70.3h.4zM572.2 70.4h.4zM572.2 70.4h.4zM572.2 70.5h.4zM572.2 70.6h.4zM572.1 70.7h.5zM572.1 70.8h.5zM572.1 70.9h.5zM572.1 71h.5zM572.1 71h.5zM572.1 71.1h.5zM572.1 71.2h.5zM572 71.3h.6zM572 71.4h.6zM572 71.5h.5zM572 71.5h.4zM572 71.6h.3z"/>
<path d="M572.6 68.2h.3zM572.6 68.2h.3zM572.6 68.3h.3zM572.6 68.4h.3zM572.6 68.5h.3zM572.6 68.6h.3zM572.6 68.7h.3zM572.6 68.7h.3zM572.6 68.8h.3zM572.6 68.9h.3zM572.6 69h.3zM572.6 69.1h.3zM572.6 69.2h.3zM572.6 69.3h.3zM572.6 69.3h.3zM572.6 69.4h.4zM572.6 69.5h.4zM572.6 69.6h.4zM572.6 69.7h.4zM572.6 69.8h.4zM572.6 69.8h.4zM572.6 69.9h.4zM572.6 70h.5zM572.6 70.1h.5zM572.6 70.2h.5zM572.6 70.3h.5zM572.6 70.4h.5zM572.6 70.4h.5zM572.6 70.5h.5zM572.6 70.6h.5zM572.6 70.7h.6zM572.6 70.8h.6zM572.6 70.9h.6zM572.6 71h.6zM572.6 71h.6zM572.6 71.1h.6zM572.6 71.2h.6zM572.6 71.3h.7zM572.6 71.4h.7zM572.8 71.5h.5zM572.9 71.5h.4zM572.9 71.6h.4z"/>
<path d="M225.4 101.7h.2zM225.4 101.8h.4zM225.4 101.9h.5zM225.4 101.9h.6zM225.4 102h.6zM225.5 102.1h.5zM225.5 102.2h.5zM225.5 102.3h.5zM225.5 102.4h.5zM225.5 102.4h.5zM225.5 102.5h.5zM225.5 102.6h.5zM225.6 102.7h.4zM225.6 102.8h.4zM225.6 102.9h.4zM225.6 103h.4zM225.6 103h.4zM225.6 103.1h.4zM225.6 103.2h.4zM225.6 103.3h.4zM225.6 103.4h.4zM225.6 103.5h.4zM225.6 103.5h.4zM225.6 103.6h.4zM225.6 103.7h.4zM225.6 103.8h.4zM225.6 103.9h.4zM225.7 104h.3zM225.7 104.1h.3zM225.7 104.1h.3zM225.7 104.2h.3zM225.7 104.3h.3zM225.7 104.4h.3zM225.7 104.5h.3z"/>
<path d="M226.3 101.7h.4zM226.2 101.8h.5zM226.1 101.9h.6zM226 101.9h.7zM226 102h.7zM226 102.1h.6zM226 102.2h.6zM226 102.3h.6zM226 102.4h.6zM226 102.4h.6zM226 102.5h.6zM226 102.6h.6zM226 102.7h.5zM226 102.8h.5zM226 102.9h.5zM226 103h.5zM226 103h.5zM226 103.1h.5zM226 103.2h.5zM226 103.3h.5zM226 103.4h.4zM226 103.5h.4zM226 103.5h.4zM226 103.6h.4zM226 103.7h.4zM226 103.8h.4zM226 103.9h.4zM226 104h.3zM226 104.1h.3zM226 104.1h.3zM226 104.2h.3zM226 104.3h.3zM226 104.4h.3zM226 104.5h.3zM226 104.6h.2zM226 104.6h.2zM226 104.7h.2zM226 104.8h.2zM226 104.9h.2zM226 105h.2zM226 105.1h.2zM226 105.2h.2z"/>
<path d="M572 102.1h.3zM572 102.2h.4zM572 102.3h.5zM572 102.4h.6zM572 102.4h.6zM572.1 102.5h.5zM572.1 102.6h.5zM572.1 102.7h.5zM572.1 102.8h.5zM572.1 102.9h.5zM572.1 103h.5zM572.1 103h.5zM572.2 103.1h.4zM572.2 103.2h.4zM572.2 103.3h.4zM572.2 103.4h.4zM572.2 103.5h.4zM572.2 103.5h.4zM572.2 103.6h.4zM572.2 103.7h.4zM572.3 103.8h.3zM572.3 103.9h.3zM572.3 104h.3zM572.3 104.1h.3zM572.3 104.1h.3zM572.3 104.2h.3zM572.3 104.3h.3zM572.3 104.4h.3zM572.3 104.5h.3zM572.3 104.6h.3zM572.3 104.6h.3zM572.3 104.7h.3zM572.3 104.8h.3zM572.3 104.9h.3z"/>
<path d="M572.9 102.1h.4zM572.9 102.2h.4zM572.8 102.3h.5zM572.6 102.4h.7zM572.6 102.4h.7zM572.6 102.5h.6zM572.6 102.6h.6zM572.6 102.7h.6zM572.6 102.8h.6zM572.6 102.9h.6zM572.6 103h.6zM572.6 103h.6zM572.6 103.1h.5zM572.6 103.2h.5zM572.6 103.3h.5zM572.6 103.4h.5zM572.6 103.5h.5zM572.6 103.5h.5zM572.6 103.6h.5zM572.6 103.7h.5zM572.6 103.8h.4zM572.6 103.9h.4zM572.6 104h.4zM572.6 104.1h.4zM572.6 104.1h.4zM572.6 104.2h.4zM572.6 104.3h.4zM572.6 104.4h.3zM572.6 104.5h.3zM572.6 104.6h.3zM572.6 104.6h.3zM572.6 104.7h.3zM572.6 104.8h.3zM572.6 104.9h.3zM572.6 105h.3zM572.6 105.1h.3zM572.6 105.2h.3zM572.6 105.2h.3zM572.6 105.3h.3zM572.6 105.4h.3zM572.6 105.5h.3zM572.6 105.6h.3z"/>
<path d="M59.9 125.4h4.5zM60.7 125.5h3.8zM61.4 125.6h3.2zM62.1 125.6h2.6zM62.8 125.7h2zM63.6 125.8h1.3zM64.3 125.9h.6z"/>
<path d="M64.3 124.8h.6zM63.8 124.9h1.1zM63.1 125h1.7zM62.5 125.1h2.2zM61.9 125.1h2.8zM61.2 125.2h3.4zM60.6 125.3h3.9z"/>
<path d="M200.1 124.8h.6zM200.2 124.9h1.1zM200.2 125h1.7zM200.2 125.1h2.3zM200.3 125.1h2.8zM200.4 125.2h3.4zM200.5 125.3h3.9z"/>
<path d="M200.5 125.4h4.5zM200.5 125.5h3.8zM200.4 125.6h3.2zM200.3 125.6h2.6zM200.2 125.7h2zM200.2 125.8h1.2zM200.1 125.9h.6z"/>
<path d="M55.5 143.3h4.4zM56.1 143.4h3.9zM56.7 143.5h3.4zM57.4 143.6h2.8zM58 143.7h2.2zM58.6 143.8h1.7zM59.3 143.8h1.1zM59.9 143.9h.6z"/>
<path d="M59.8 142.8h.7zM59.1 142.9h1.3zM58.3 143h2zM57.7 143.1h2.5zM56.9 143.2h3.2zM56.2 143.3h3.8z"/>
<path d="M475.5 142.8h.7zM475.6 142.9h1.2zM475.7 143h1.9zM475.7 143.1h2.6zM475.8 143.2h3.2zM475.9 143.3h3.8z"/>
<path d="M475.9 143.3h4.5zM475.9 143.4h3.9zM475.8 143.5h3.4zM475.7 143.6h2.8zM475.7 143.7h2.2zM475.7 143.8h1.7zM475.6 143.8h1.1zM475.5 143.9h.6z"/>
<path d="M55.5 210.4h4.4zM56.1 210.5h3.9zM56.7 210.6h3.4zM57.4 210.7h2.8zM58 210.7h2.2zM58.6 210.8h1.7zM59.3 210.9h1.1zM59.9 211h.6z"/>
<path d="M59.9 209.8h.6zM59.3 209.9h1.1zM58.6 210h1.7zM58 210.1h2.2zM57.4 210.1h2.8zM56.7 210.2h3.4zM56.1 210.3h3.9z"/>
<path d="M189.1 209.8h.6zM189.2 209.9h1.1zM189.3 210h1.7zM189.3 210.1h2.3zM189.4 210.1h2.8zM189.5 210.2h3.4zM189.6 210.3h3.9z"/>
<path d="M189.6 210.4h4.5zM189.6 210.5h3.9zM189.5 210.6h3.4zM189.4 210.7h2.8zM189.3 210.7h2.3zM189.3 210.8h1.7zM189.2 210.9h1.1zM189.1 211h.6z"/>
</g>
<text font-size="15.6" x="484" y="393.1">Деталь</text>
<text font-size="10.6" x="470.4" y="411.5">Сталь 10 ГОСТ 1050-2013</text>
<g font-size="7.8">
<text x="298.2" y="26.9">1000</text>
<text x="373.2" y="48.9">705</text>
<text x="223.4" y="88.8" transform="rotate(-90 223.4 88.8)">,</text>
<text x="223.4" y="87.7" transform="rotate(-90 223.4 87.7)">2</text>
<text x="570.1" y="87.8" transform="rotate(-90 570.1 87.8)">0</text>
<text x="223.4" y="95.1" transform="rotate(-90 223.4 95.1)">7</text>
<text x="223.4" y="91.9" transform="rotate(-90 223.4 91.9)">0</text>
<text x="570.1" y="91" transform="rotate(-90 570.1 91)">8</text>
<text x="126.8" y="122.8">290</text>
<text x="293" y="140.8">850</text>
<text x="117.2" y="207.9">277,3</text>
<text x="556.8" y="390.5">4,79</text>
<text x="576.4" y="390.5">1:2</text>
</g>
<g font-size="5.4">
<text x="12.8" y="169.9" transform="rotate(-90 12.8 169.9)">Перв. примен.</text>
<text x="12.8" y="226.8" transform="rotate(-90 12.8 226.8)">Справ. №</text>
<text x="12.8" y="299.7" transform="rotate(-90 12.8 299.7)">Подп. и дата</text>
<text x="12.8" y="328.8" transform="rotate(-90 12.8 328.8)">Инв. № дубл.</text>
<text x="12.8" y="354.6" transform="rotate(-90 12.8 354.6)">Взам. инв. №</text>
<text x="543.1" y="379.8">Лит.</text>
<text x="557.1" y="379.8">Масса</text>
<text x="572" y="379.8">Масштаб</text>
<text x="12.8" y="384.7" transform="rotate(-90 12.8 384.7)">Подп. и дата</text>
<text x="405" y="389.8">Разраб.</text>
<text x="425.2" y="384.8">№ докум.</text>
<text x="447.6" y="384.8">Подп.</text>
<text x="405" y="394.8">Пров.</text>
<text x="405" y="399.8">Т.контр.</text>
<text x="540.9" y="399.8">Лист</text>
<text x="561.9" y="399.8">Листов</text>
<text x="582.4" y="399.8">1</text>
<text x="12.8" y="413.8" transform="rotate(-90 12.8 413.8)">Инв. № подл.</text>
<text x="405" y="409.8">Н.контр.</text>
<text x="7.5" y="415.5" transform="rotate(-90 7.5 415.5)">КОМПАС-3Dv20Учебнаяверсия©2021 ООО&quot;АСКОН-Системыпроектирования&quot;, Россия. Всеправазащищены.</text>
<text x="8.5" y="419.8">Недлякоммерческогоиспользования</text>
<text x="405" y="414.8">Утв.</text>
<text x="480" y="419.8">Копировал</text>
<text x="550" y="419.8">Формат</text>
<text x="570" y="419.8">A2</text>
</g>
<g font-size="5.3">
<text x="405.1" y="384.8">Изм.</text>
<text x="412.1" y="384.8">Лист</text>
<text x="460.1" y="384.8">Дата</text>
</g>
</svg>
